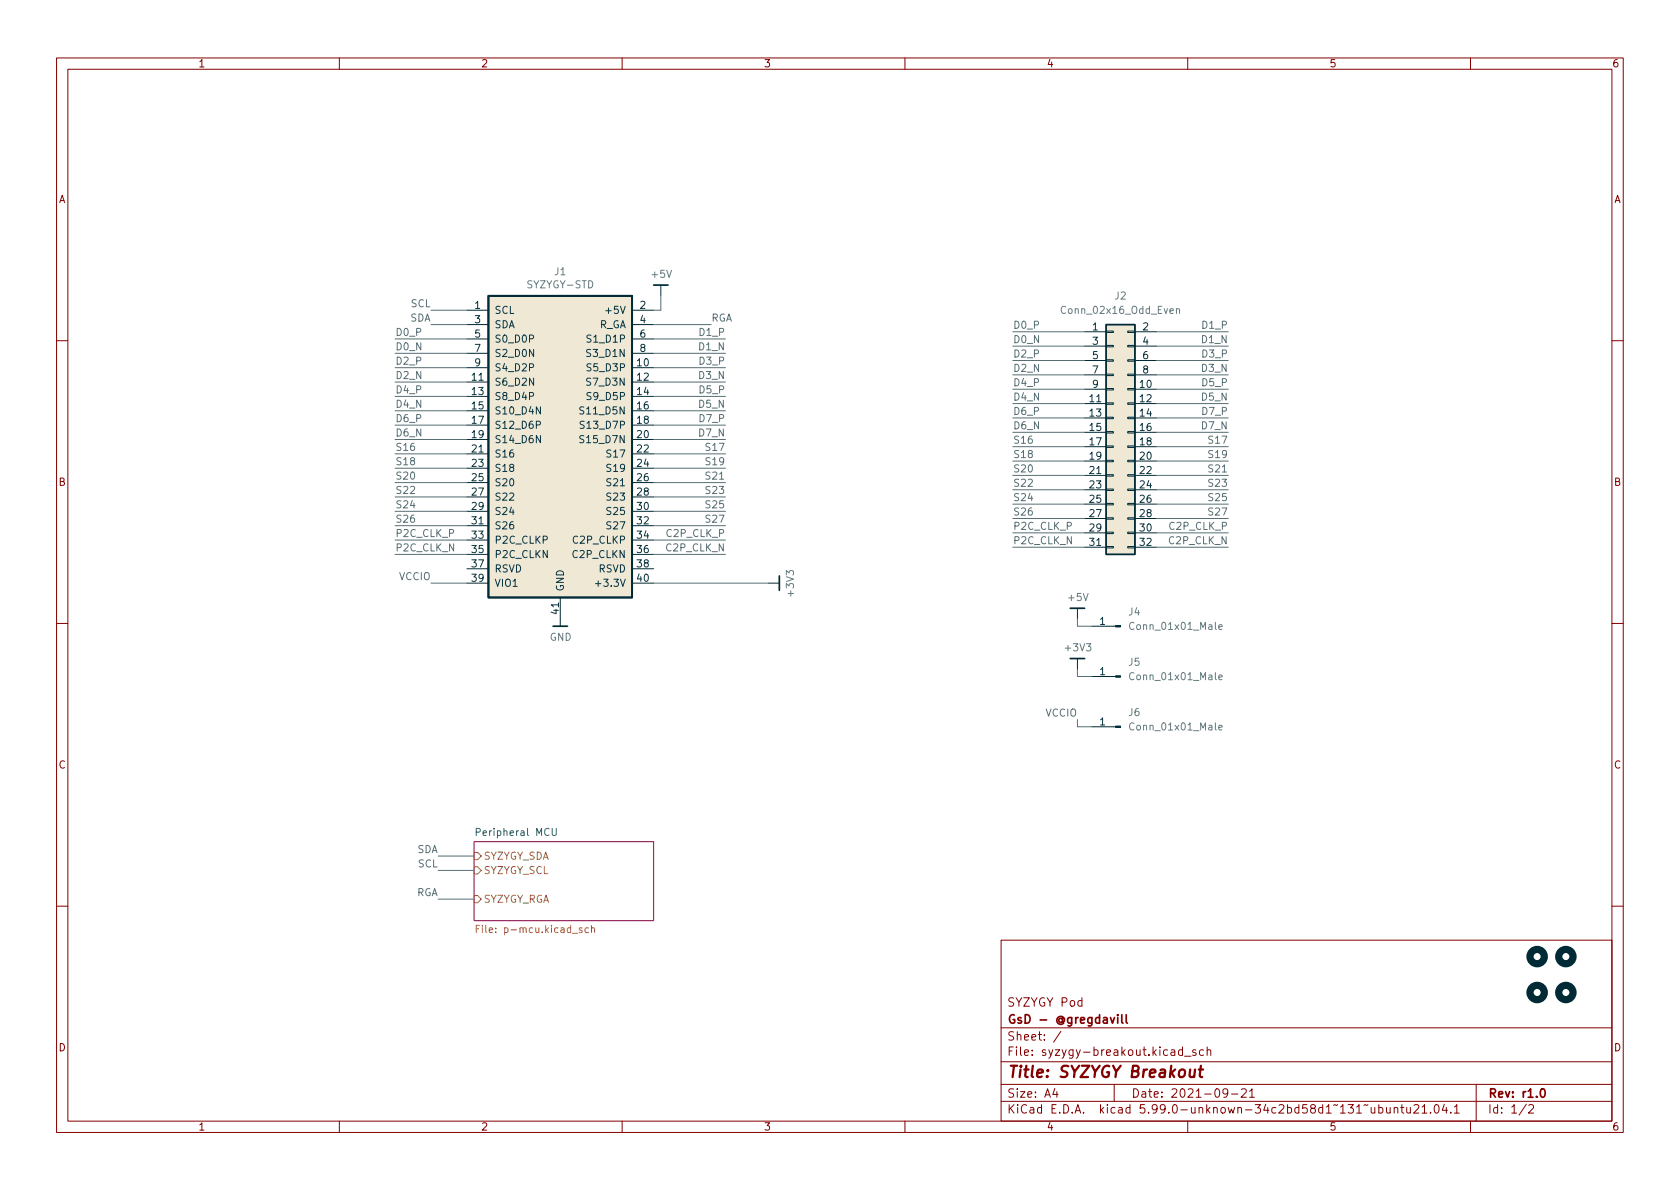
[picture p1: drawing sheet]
<svg xmlns="http://www.w3.org/2000/svg" width="297mm" height="210mm" viewBox="0 0 297 210" stroke-linecap="round" stroke-linejoin="round" font-family="sans-serif">
<g fill="none" stroke="#840000" stroke-width=".18">
<path d="M10 10.2h277v190.1h-277zM12 12.2h273v186.1h-273zM60 10.2v2M110 10.2v2M160 10.2v2M210 10.2v2M260 10.2v2M10 60.2h2M285 60.2h2M10 110.2h2M285 110.2h2M10 160.2h2"/>
<path d="M177 166.3h108v32h-108zM285 160.2h2M60 198.3v2M110 198.3v2M160 198.3v2M177 194.8h108M177 191.8h108M177 187.8h108M177 181.8h108M186.5 192.5l-.4 1h1M186.9 193v1M187.6 182.4l-1.3 1.9"/>
<path d="M197 191.8v3M209.1 185.7l-.5-.1-.2 .3v.4l.1 .3h.6M209.1 185.1v1.5M209.4 186.8h1.2M210 198.3v2M211.4 185.7l-.3-.1-.2 .2v.3l.5 .1v.4h-.5M212.8 185.7l-.4-.1-.3 .3v.4l.1 .3h.6M213.4 185.8l.2-.2 .4 .1 .1 .9M213.4 185.1v1.5M217.1 193.2l-.3 .3h-.3l-.3-.3 .2-.6 .4-.1 .2 .2a.99 .99 0 0 1-.4 1.3h-.2M217.7 193.5h1.2M219.5 192.7l.6-.2 .2 .2 .1 .3-1 1h1"/>
<path d="M220.9 193l.5-.5v1.5M220.9 194h.9M243.8 195.9l.4-.1 .3 .3v.4l-.1 .3h-.6M243.8 195.3v1.5M245.1 195.8l.1 1h.4l.2-.1M245.8 195.8v1M246.5 196l.2-.2 .4 .1v.9M246.5 195.8v1M247.6 195.8h.6M247.9 195.3v1.3l.3 .2M248.7 195.8l.1 1h.3l.3-.1M249.4 195.8v1"/>
<path d="M250 195.5l.6-.2 .2 .2 .1 .3-1 1h1M251.4 195.8l.5-.5v1.5M251.4 196.8h.9M252.9 196.7v.1M253.8 195.4l.1-.1a.81 .81 0 0 1 .6 .7 .81 .81 0 0 1-.3 .8h-.1a.81 .81 0 0 1-.6-.6 .81 .81 0 0 1 .3-.8zM255.4 195.3l-.4 1h.9M255.7 195.8v1M256.5 196.7v.1M257.1 195.8l.5-.5v1.5M257.1 196.8h.9M260 198.3v2M261 191.8v6.5"/>
<path d="M269.9 195.3l-1.3 1.9M270.3 195.5l.6-.2 .2 .2 .1 .3-1 1h1"/>
</g>
<path d="M196.3 179.9l.4 1 .4-1M197.6 179.4v.2M197.6 179.9v1M198.3 179.4v1.3l.3 .2M199.1 179.4v1.3l.2 .2M272.6 192.6l.1-.1a.81 .81 0 0 1 .6 .7 .81 .81 0 0 1-.3 .8h-.2a.82 .82 0 0 1-.5-.6 .82 .82 0 0 1 .3-.8z" fill="none" stroke="#840000" stroke-width=".3"/>
<path d="M210.4 189.1v1.3a.57 .57 0 0 0 .8-.1M211.3 189.1l-.2 1.4M212 189.1h.7M212.3 188.5l-.2 1.7 .1 .2 .4 .1" fill="none" stroke="#840000" stroke-width=".4"/>
<path d="M83.8 148.8h31.8v14h-31.8z" fill="#fff" stroke="#fff" stroke-width=".18"/>
<path d="M83.8 148.8h31.8v14h-31.8z" fill="none" stroke="#840084" stroke-width=".18"/>
<path d="M83.8 153.3h.7l.6 .6-.6 .7h-.7zM83.8 150.7h.7l.6 .7-.6 .6h-.7zM83.8 158.4h.7l.6 .6-.6 .6h-.7z" fill="none" stroke="#859900" stroke-width=".18"/>
<path d="M84.2 147.2l.6-.1 .1-.2v-.3l-.7-.1v1.3M97.6 146.5v1l.3 .3h.2l.3-.3v-1" fill="none" stroke="#008484" stroke-width=".18"/>
<path d="M84.2 164.2h.4M84.8 163.6h-.6v1.3M104 164.1h-.3l-.3 .2 .2 .6h.4M104.6 164.2l.2-.1h.3v.8M104.6 163.6v1.3" fill="none" stroke="#b58900" stroke-width=".18"/>
<g fill="#002b36" stroke="#002b36" stroke-width=".18">
<path d="M197.3 128.4h.8v.2h-.8z"/>
<path d="M197.3 110.6h.8v.3h-.8z"/>
<path d="M197.3 119.5h.8v.3h-.8z"/>
</g>
<g fill="none" stroke="#002b36" stroke-width=".18">
<path d="M82.5 54.9h3.9M82.5 57.4h3.9M82.5 59.9h3.9M111.8 54.9h3.8M111.8 57.4h3.8M111.8 59.9h3.8M116.8 50.4v1.9M191.8 58.7h3.8M195.6 58.5h1.2v.3h-1.2zM199.4 58.5h1.3v.3h-1.3zM200.7 58.7h3.8M82.5 65h3.9"/>
<path d="M82.5 67.6h3.9M82.5 70.1h3.9M82.5 72.6h3.9M82.5 75.2h3.9M82.5 77.7h3.9M82.5 62.5h3.9M111.8 65h3.8M111.8 67.6h3.8M111.8 70.1h3.8M111.8 72.6h3.8M111.8 75.2h3.8M111.8 77.7h3.8"/>
<path d="M111.8 62.5h3.8M191.8 68.8h3.8M191.8 71.4h3.8M191.8 73.9h3.8M191.8 76.4h3.8M191.8 79h3.8M191.8 61.2h3.8M191.8 63.7h3.8M191.8 66.3h3.8M195.6 78.9h1.2v.2h-1.2zM195.6 76.3h1.2v.3h-1.2zM195.6 73.8h1.2v.2h-1.2z"/>
<path d="M195.6 71.2h1.2v.3h-1.2zM195.6 68.7h1.2v.3h-1.2zM195.6 66.2h1.2v.2h-1.2zM195.6 63.6h1.2v.3h-1.2zM195.6 61.1h1.2v.2h-1.2zM199.4 78.9h1.3v.2h-1.3zM199.4 76.3h1.3v.3h-1.3zM199.4 73.8h1.3v.2h-1.3zM199.4 71.2h1.3v.3h-1.3zM199.4 68.7h1.3v.3h-1.3zM199.4 66.2h1.3v.2h-1.3zM199.4 63.6h1.3v.3h-1.3z"/>
<path d="M199.4 61.1h1.3v.2h-1.3zM200.7 68.8h3.8M200.7 71.4h3.8M200.7 73.9h3.8M200.7 76.4h3.8M200.7 79h3.8M200.7 61.2h3.8M200.7 63.7h3.8M200.7 66.3h3.8M82.5 80.3h3.9M82.5 82.8h3.9M82.5 85.3h3.9"/>
<path d="M82.5 87.9h3.9M82.5 90.4h3.9M82.5 93h3.9M82.5 95.5h3.9M82.5 98h3.9M111.8 80.3h3.8M111.8 82.8h3.8M111.8 85.3h3.8M111.8 87.9h3.8M111.8 90.4h3.8M111.8 93h3.8M111.8 95.5h3.8"/>
<path d="M111.8 98h3.8M191.8 81.5h3.8M191.8 84.1h3.8M191.8 86.6h3.8M191.8 89.1h3.8M191.8 91.7h3.8M191.8 94.2h3.8M191.8 96.8h3.8M195.6 96.6h1.2v.3h-1.2zM195.6 94.1h1.2v.3h-1.2zM195.6 91.6h1.2v.2h-1.2zM195.6 89h1.2v.3h-1.2z"/>
<path d="M195.6 86.5h1.2v.2h-1.2zM195.6 83.9h1.2v.3h-1.2zM195.6 81.4h1.2v.3h-1.2zM199.4 96.6h1.3v.3h-1.3zM199.4 94.1h1.3v.3h-1.3zM199.4 91.6h1.3v.2h-1.3zM199.4 89h1.3v.3h-1.3zM199.4 86.5h1.3v.2h-1.3zM199.4 83.9h1.3v.3h-1.3zM199.4 81.4h1.3v.3h-1.3zM200.7 81.5h3.8M200.7 84.1h3.8"/>
<path d="M200.7 86.6h3.8M200.7 89.1h3.8M200.7 91.7h3.8M200.7 94.2h3.8M200.7 96.8h3.8M82.5 100.6h3.9M82.5 103.1h3.9M99.1 105.7v5M111.8 100.6h3.8M111.8 103.1h3.8M135.9 103.1h1.9M190.5 107.6v1.9"/>
<path d="M190.5 116.5v1.9M193 110.7h4.3M193 119.6h4.3M193 128.5h4.3"/>
</g>
<path d="M208 54.7l.2-.1h.3l.1 .8M208 54.6v.8M215.5 110.9l.6-.1-.1-.3h-.3l-.2 .1 .1 .7h.4M215.5 119.8l.6-.1-.1-.3h-.3l-.2 .1 .1 .6h.4M215.5 128.7l.6-.2-.1-.2-.3-.1-.2 .2 .1 .6h.4" fill="none" stroke="#657b83" stroke-width=".18"/>
<g fill="#eee8d5" stroke="#eee8d5" stroke-width=".18">
<path d="M86.4 52.3h25.4v53.4h-25.4z"/>
<path d="M195.6 57.4h5.1v40.6h-5.1z"/>
</g>
<path d="M86.4 52.3h25.4v53.4h-25.4z" fill="none" stroke="#002b36" stroke-width=".33"/>
<path d="M94.8 75.1h.6l.2-.2-.1-.3-.7-.1v1.3M95.6 71.9v1.3l-.8-1.3v1.3M95.6 77v1.3l-.8-1.3v1.3M103.2 72l-.5-.1-.1 .2v.3l.5 .3 .1 .3-.2 .2h-.5M103.2 77.1l-.5-.1-.1 .1v.4l.5 .2 .1 .4-.2 .2-.5-.1M103.3 74.5h-.5l-.2 .1v.4l.6 .2 .1 .3-.3 .3-.4-.1M105.3 103.2h1" fill="none" stroke="#073642" stroke-width=".18"/>
<path d="M195.6 57.4h5.1v40.6h-5.1z" fill="none" stroke="#002b36" stroke-width=".25"/>
<path d="M115.6 50.4h2.5M97.8 110.7h2.5M137.8 101.8v2.6M189.2 116.5h2.6M189.2 107.6h2.6" fill="none" stroke="#002b36" stroke-width=".3"/>
<g fill="none" stroke="#002b36" stroke-width="1.3">
<circle cx="271.8" cy="169.2" r="1.27"/>
<circle cx="271.8" cy="175.5" r="1.27"/>
<circle cx="276.9" cy="175.5" r="1.27"/>
<circle cx="276.9" cy="169.2" r="1.27"/>
</g>
<g fill="none" stroke="#586e75" stroke-width=".18">
<path d="M69.8 59.9h12.7M76.2 54.9h6.3M76.2 57.4h6.3M115.6 59.9h12.7M115.6 57.4h10.1M116.8 52.3v2.6h-1.2M179.1 58.7h12.7M204.5 58.7h12.7M69.8 67.6h12.7M69.8 70.1h12.7M69.8 72.6h12.7M69.8 75.2h12.7"/>
<path d="M69.8 77.7h12.7M69.8 65h12.7M69.8 62.5h12.7M115.6 67.6h12.7M115.6 70.1h12.7M115.6 72.6h12.7M115.6 75.2h12.7M115.6 77.7h12.7M115.6 65h12.7M115.6 62.5h12.7M179.1 68.8h12.7M179.1 66.3h12.7"/>
<path d="M179.1 63.7h12.7M179.1 61.2h12.7M179.1 71.4h12.7M179.1 79h12.7M179.1 76.4h12.7M179.1 73.9h12.7M204.5 68.8h12.7M204.5 66.3h12.7M204.5 63.7h12.7M204.5 61.2h12.7M204.5 71.4h12.7M204.5 79h12.7"/>
<path d="M204.5 76.4h12.7M204.5 73.9h12.7M69.8 82.8h12.7M69.8 80.3h12.7M69.8 98h12.7M69.8 93h12.7M69.8 95.5h12.7M69.8 90.4h12.7M69.8 87.9h12.7M69.8 85.3h12.7M115.6 82.8h12.7M115.6 80.3h12.7"/>
<path d="M115.6 98h12.7M115.6 93h12.7M115.6 95.5h12.7M115.6 90.4h12.7M115.6 87.9h12.7M115.6 85.3h12.7M179.1 86.6h12.7M179.1 81.5h12.7M179.1 91.7h12.7M179.1 89.1h12.7M179.1 84.1h12.7M179.1 96.8h12.7"/>
<path d="M179.1 94.2h12.7M204.5 86.6h12.7M204.5 81.5h12.7M204.5 91.7h12.7M204.5 89.1h12.7M204.5 84.1h12.7M204.5 96.8h12.7M204.5 94.2h12.7M76.2 103.1h6.3M115.6 103.1h20.3M190.5 109.5v1.2h2.5M190.5 118.4v1.2h2.5"/>
<path d="M190.5 127.2v1.3h2.5M77.5 151.4h6.3M77.5 153.9h6.3M77.5 159h6.3"/>
</g>
<text font-size="2.8" fill="#840000" x="178" y="190.6">Title: SYZYGY Breakout</text>
<g font-size="2.1" fill="#840000">
<text x="178" y="178">SYZYGY Pod</text>
<text x="178" y="184">Sheet: /</text>
<text x="178" y="181">GsD - @gregdavill</text>
<text x="178" y="186.7">File: syzygy-breakout.kicad_sch</text>
<text x="178" y="196.9">KiCad E.D.A. kicad 5.99.0-unknown-34c2bd58d1~131~ubuntu21.04.1</text>
<text x="178" y="194.1">Size: A4</text>
<text x="200" y="194.1">Date: 2021-09-21</text>
<text x="263" y="194.1">Rev: r1.0</text>
<text x="263" y="196.9">Id: 1/2</text>
</g>
<g font-size="1.8" fill="#840000">
<text x="35" y="11.9">1</text>
<text x="85" y="11.9">2</text>
<text x="135" y="11.9">3</text>
<text x="185" y="11.9">4</text>
<text x="235" y="11.9">5</text>
<text x="285" y="11.9">6</text>
<text x="10.3" y="35.9">A</text>
<text x="285.3" y="35.9">A</text>
<text x="10.3" y="85.9">B</text>
<text x="285.3" y="85.9">B</text>
<text x="10.3" y="135.9">C</text>
<text x="285.3" y="135.9">C</text>
<text x="10.3" y="185.9">D</text>
<text x="285.3" y="185.9">D</text>
<text x="35" y="199.9">1</text>
<text x="85" y="199.9">2</text>
<text x="135" y="199.9">3</text>
<text x="185" y="199.9">4</text>
<text x="235" y="199.9">5</text>
<text x="285" y="199.9">6</text>
</g>
<g font-size="1.8" fill="#657b83">
<text x="93.4" y="51">SYZYGY-STD</text>
<text x="98.1" y="48.7">J1</text>
<text x="115.3" y="49.1">+5V</text>
<text x="197.1" y="53">J2</text>
<text x="188" y="55.5">Conn_02x16_Odd_Even</text>
<text x="140.4" y="105.3" transform="rotate(-90 140.4 105.3)">+3V3</text>
<text x="189" y="106.3">+5V</text>
<text x="97.2" y="113.3">GND</text>
<text x="199.6" y="108.8">J4</text>
<text x="200.2" y="111.4">Conn_01x01_Male</text>
<text x="188.5" y="115.2">+3V3</text>
<text x="199.6" y="117.7">J5</text>
<text x="200.2" y="120.3">Conn_01x01_Male</text>
<text x="199.6" y="126.6">J6</text>
<text x="200.2" y="129.2">Conn_01x01_Male</text>
</g>
<g font-size="1.8" fill="#586e75">
<text x="69.8" y="59.4">D0_P</text>
<text x="72.5" y="56.9">SDA</text>
<text x="72.7" y="54.3">SCL</text>
<text x="123.8" y="59.4">D1_P</text>
<text x="125.7" y="56.9">RGA</text>
<text x="179.1" y="58.1">D0_P</text>
<text x="212.7" y="58.1">D1_P</text>
<text x="69.8" y="64.5">D2_P</text>
<text x="69.8" y="61.9">D0_N</text>
<text x="123.7" y="61.9">D1_N</text>
<text x="123.8" y="64.5">D3_P</text>
<text x="179.1" y="63.2">D2_P</text>
<text x="179.1" y="60.7">D0_N</text>
<text x="179.1" y="65.7">D2_N</text>
<text x="212.6" y="65.7">D3_N</text>
<text x="212.6" y="60.7">D1_N</text>
<text x="212.7" y="63.2">D3_P</text>
<text x="69.8" y="67">D2_N</text>
<text x="69.8" y="69.6">D4_P</text>
<text x="123.7" y="67">D3_N</text>
<text x="123.8" y="69.6">D5_P</text>
<text x="179.1" y="70.8">D4_N</text>
<text x="179.1" y="68.3">D4_P</text>
<text x="212.6" y="70.8">D5_N</text>
<text x="212.7" y="68.3">D5_P</text>
<text x="69.8" y="74.6">D6_P</text>
<text x="69.8" y="77.2">D6_N</text>
<text x="69.8" y="72.1">D4_N</text>
<text x="123.7" y="77.2">D7_N</text>
<text x="123.7" y="72.1">D5_N</text>
<text x="123.8" y="74.6">D7_P</text>
<text x="179.1" y="75.9">D6_N</text>
<text x="179.1" y="73.4">D6_P</text>
<text x="212.6" y="75.9">D7_N</text>
<text x="212.7" y="73.4">D7_P</text>
<text x="69.8" y="79.7">S16</text>
<text x="69.8" y="82.3">S18</text>
<text x="125.1" y="79.7">S17</text>
<text x="125.1" y="82.3">S19</text>
<text x="179.1" y="83.5">S20</text>
<text x="179.1" y="81">S18</text>
<text x="179.1" y="78.4">S16</text>
<text x="214" y="83.5">S21</text>
<text x="214" y="81">S19</text>
<text x="214" y="78.4">S17</text>
<text x="69.8" y="89.9">S24</text>
<text x="69.8" y="87.3">S22</text>
<text x="69.8" y="84.8">S20</text>
<text x="125.1" y="89.9">S25</text>
<text x="125.1" y="87.3">S23</text>
<text x="125.1" y="84.8">S21</text>
<text x="179.1" y="88.6">S24</text>
<text x="179.1" y="86.1">S22</text>
<text x="214" y="88.6">S25</text>
<text x="214" y="86.1">S23</text>
<text x="69.8" y="95">P2C_CLK_P</text>
<text x="69.8" y="92.4">S26</text>
<text x="118" y="95">C2P_CLK_P</text>
<text x="125.1" y="92.4">S27</text>
<text x="179.1" y="93.7">P2C_CLK_P</text>
<text x="179.1" y="91.1">S26</text>
<text x="206.9" y="93.7">C2P_CLK_P</text>
<text x="214" y="91.1">S27</text>
<text x="69.8" y="97.5">P2C_CLK_N</text>
<text x="118" y="97.5">C2P_CLK_N</text>
<text x="179.1" y="96.2">P2C_CLK_N</text>
<text x="206.9" y="96.2">C2P_CLK_N</text>
<text x="70.6" y="102.6">VCCIO</text>
<text x="184.9" y="126.7">VCCIO</text>
<text x="73.7" y="150.8">SDA</text>
<text x="73.9" y="153.4">SCL</text>
<text x="73.5" y="158.5">RGA</text>
</g>
<g font-size="1.8" fill="#073642">
<text x="84" y="54.6">1</text>
<text x="84" y="57.1">3</text>
<text x="84" y="59.7">5</text>
<text x="87.4" y="55.5">SCL</text>
<text x="87.4" y="58">SDA</text>
<text x="105.8" y="58">R_GA</text>
<text x="107.5" y="55.5">+5V</text>
<text x="113.2" y="54.6">2</text>
<text x="113.2" y="57.1">4</text>
<text x="113.2" y="59.7">6</text>
<text x="193.2" y="58.4">1</text>
<text x="202.1" y="58.4">2</text>
<text x="84" y="62.2">7</text>
<text x="84" y="64.8">9</text>
<text x="87.4" y="60.6">S0_D0P</text>
<text x="87.4" y="63.1">S2_D0N</text>
<text x="87.4" y="65.7">S4_D2P</text>
<text x="104.1" y="63.1">S3_D1N</text>
<text x="104.2" y="65.7">S5_D3P</text>
<text x="104.2" y="60.6">S1_D1P</text>
<text x="112.7" y="64.8">10</text>
<text x="113.2" y="62.2">8</text>
<text x="193.2" y="61">3</text>
<text x="193.2" y="63.5">5</text>
<text x="202.1" y="61">4</text>
<text x="202.1" y="63.5">6</text>
<text x="83.5" y="67.3">11</text>
<text x="83.5" y="69.8">13</text>
<text x="87.4" y="68.2">S6_D2N</text>
<text x="87.4" y="70.7">S8_D4P</text>
<text x="104.1" y="68.2">S7_D3N</text>
<text x="104.2" y="70.7">S9_D5P</text>
<text x="112.7" y="67.3">12</text>
<text x="112.7" y="69.8">14</text>
<text x="192.7" y="71.1">11</text>
<text x="193.2" y="66">7</text>
<text x="193.2" y="68.6">9</text>
<text x="201.6" y="68.6">10</text>
<text x="201.6" y="71.1">12</text>
<text x="202.1" y="66">8</text>
<text x="83.5" y="72.4">15</text>
<text x="83.5" y="74.9">17</text>
<text x="83.5" y="77.5">19</text>
<text x="87.4" y="73.3">S10_D4N</text>
<text x="87.4" y="75.8">S12_D6P</text>
<text x="103.1" y="73.3">S11_D5N</text>
<text x="103.2" y="75.8">S13_D7P</text>
<text x="112.7" y="72.4">16</text>
<text x="112.7" y="74.9">18</text>
<text x="112.7" y="77.5">20</text>
<text x="192.7" y="73.7">13</text>
<text x="192.7" y="76.2">15</text>
<text x="201.6" y="73.7">14</text>
<text x="201.6" y="76.2">16</text>
<text x="83.5" y="80">21</text>
<text x="83.5" y="82.5">23</text>
<text x="87.4" y="78.4">S14_D6N</text>
<text x="87.4" y="80.9">S16</text>
<text x="87.4" y="83.4">S18</text>
<text x="103.1" y="78.4">S15_D7N</text>
<text x="107.6" y="80.9">S17</text>
<text x="107.6" y="83.4">S19</text>
<text x="112.7" y="80">22</text>
<text x="112.7" y="82.5">24</text>
<text x="192.7" y="78.7">17</text>
<text x="192.7" y="81.3">19</text>
<text x="192.7" y="83.8">21</text>
<text x="201.6" y="78.7">18</text>
<text x="201.6" y="81.3">20</text>
<text x="201.6" y="83.8">22</text>
<text x="83.5" y="85.1">25</text>
<text x="83.5" y="87.6">27</text>
<text x="87.4" y="86">S20</text>
<text x="87.4" y="88.5">S22</text>
<text x="107.6" y="86">S21</text>
<text x="107.6" y="88.5">S23</text>
<text x="112.7" y="85.1">26</text>
<text x="112.7" y="87.6">28</text>
<text x="192.7" y="86.4">23</text>
<text x="192.7" y="88.9">25</text>
<text x="201.6" y="86.4">24</text>
<text x="201.6" y="88.9">26</text>
<text x="83.5" y="90.2">29</text>
<text x="83.5" y="92.7">31</text>
<text x="83.5" y="95.2">33</text>
<text x="87.4" y="91.1">S24</text>
<text x="87.4" y="93.6">S26</text>
<text x="107.6" y="91.1">S25</text>
<text x="107.6" y="93.6">S27</text>
<text x="112.7" y="90.2">30</text>
<text x="112.7" y="92.7">32</text>
<text x="112.7" y="95.2">34</text>
<text x="192.7" y="91.4">27</text>
<text x="192.7" y="94">29</text>
<text x="201.6" y="91.4">28</text>
<text x="201.6" y="94">30</text>
<text x="83.5" y="97.8">35</text>
<text x="83.5" y="100.3">37</text>
<text x="87.4" y="96.1">P2C_CLKP</text>
<text x="87.4" y="98.7">P2C_CLKN</text>
<text x="87.4" y="101.2">RSVD</text>
<text x="101.4" y="98.7">C2P_CLKN</text>
<text x="101.5" y="96.1">C2P_CLKP</text>
<text x="105.8" y="101.2">RSVD</text>
<text x="112.7" y="97.8">36</text>
<text x="112.7" y="100.3">38</text>
<text x="192.7" y="96.5">31</text>
<text x="201.6" y="96.5">32</text>
<text x="83.5" y="102.9">39</text>
<text x="87.4" y="103.8">VIO1</text>
<text x="99.7" y="104.6" transform="rotate(-90 99.7 104.6)">GND</text>
<text x="106.1" y="103.8">+3.3V</text>
<text x="112.7" y="102.9">40</text>
<text x="98.8" y="108.5" transform="rotate(-90 98.8 108.5)">41</text>
<text x="194.5" y="110.5">1</text>
<text x="194.5" y="119.4">1</text>
<text x="194.5" y="128.3">1</text>
</g>
<text font-size="1.8" fill="#008484" x="84.7" y="147.8">Peripheral MCU</text>
<g font-size="1.8" fill="#859900">
<text x="85.5" y="154.6">SYZYGY_SCL</text>
<text x="85.5" y="152">SYZYGY_SDA</text>
<text x="85.5" y="159.6">SYZYGY_RGA</text>
</g>
<text font-size="1.8" fill="#b58900" x="85.4" y="165">File: p-mcu.kicad_sch</text>
</svg>
